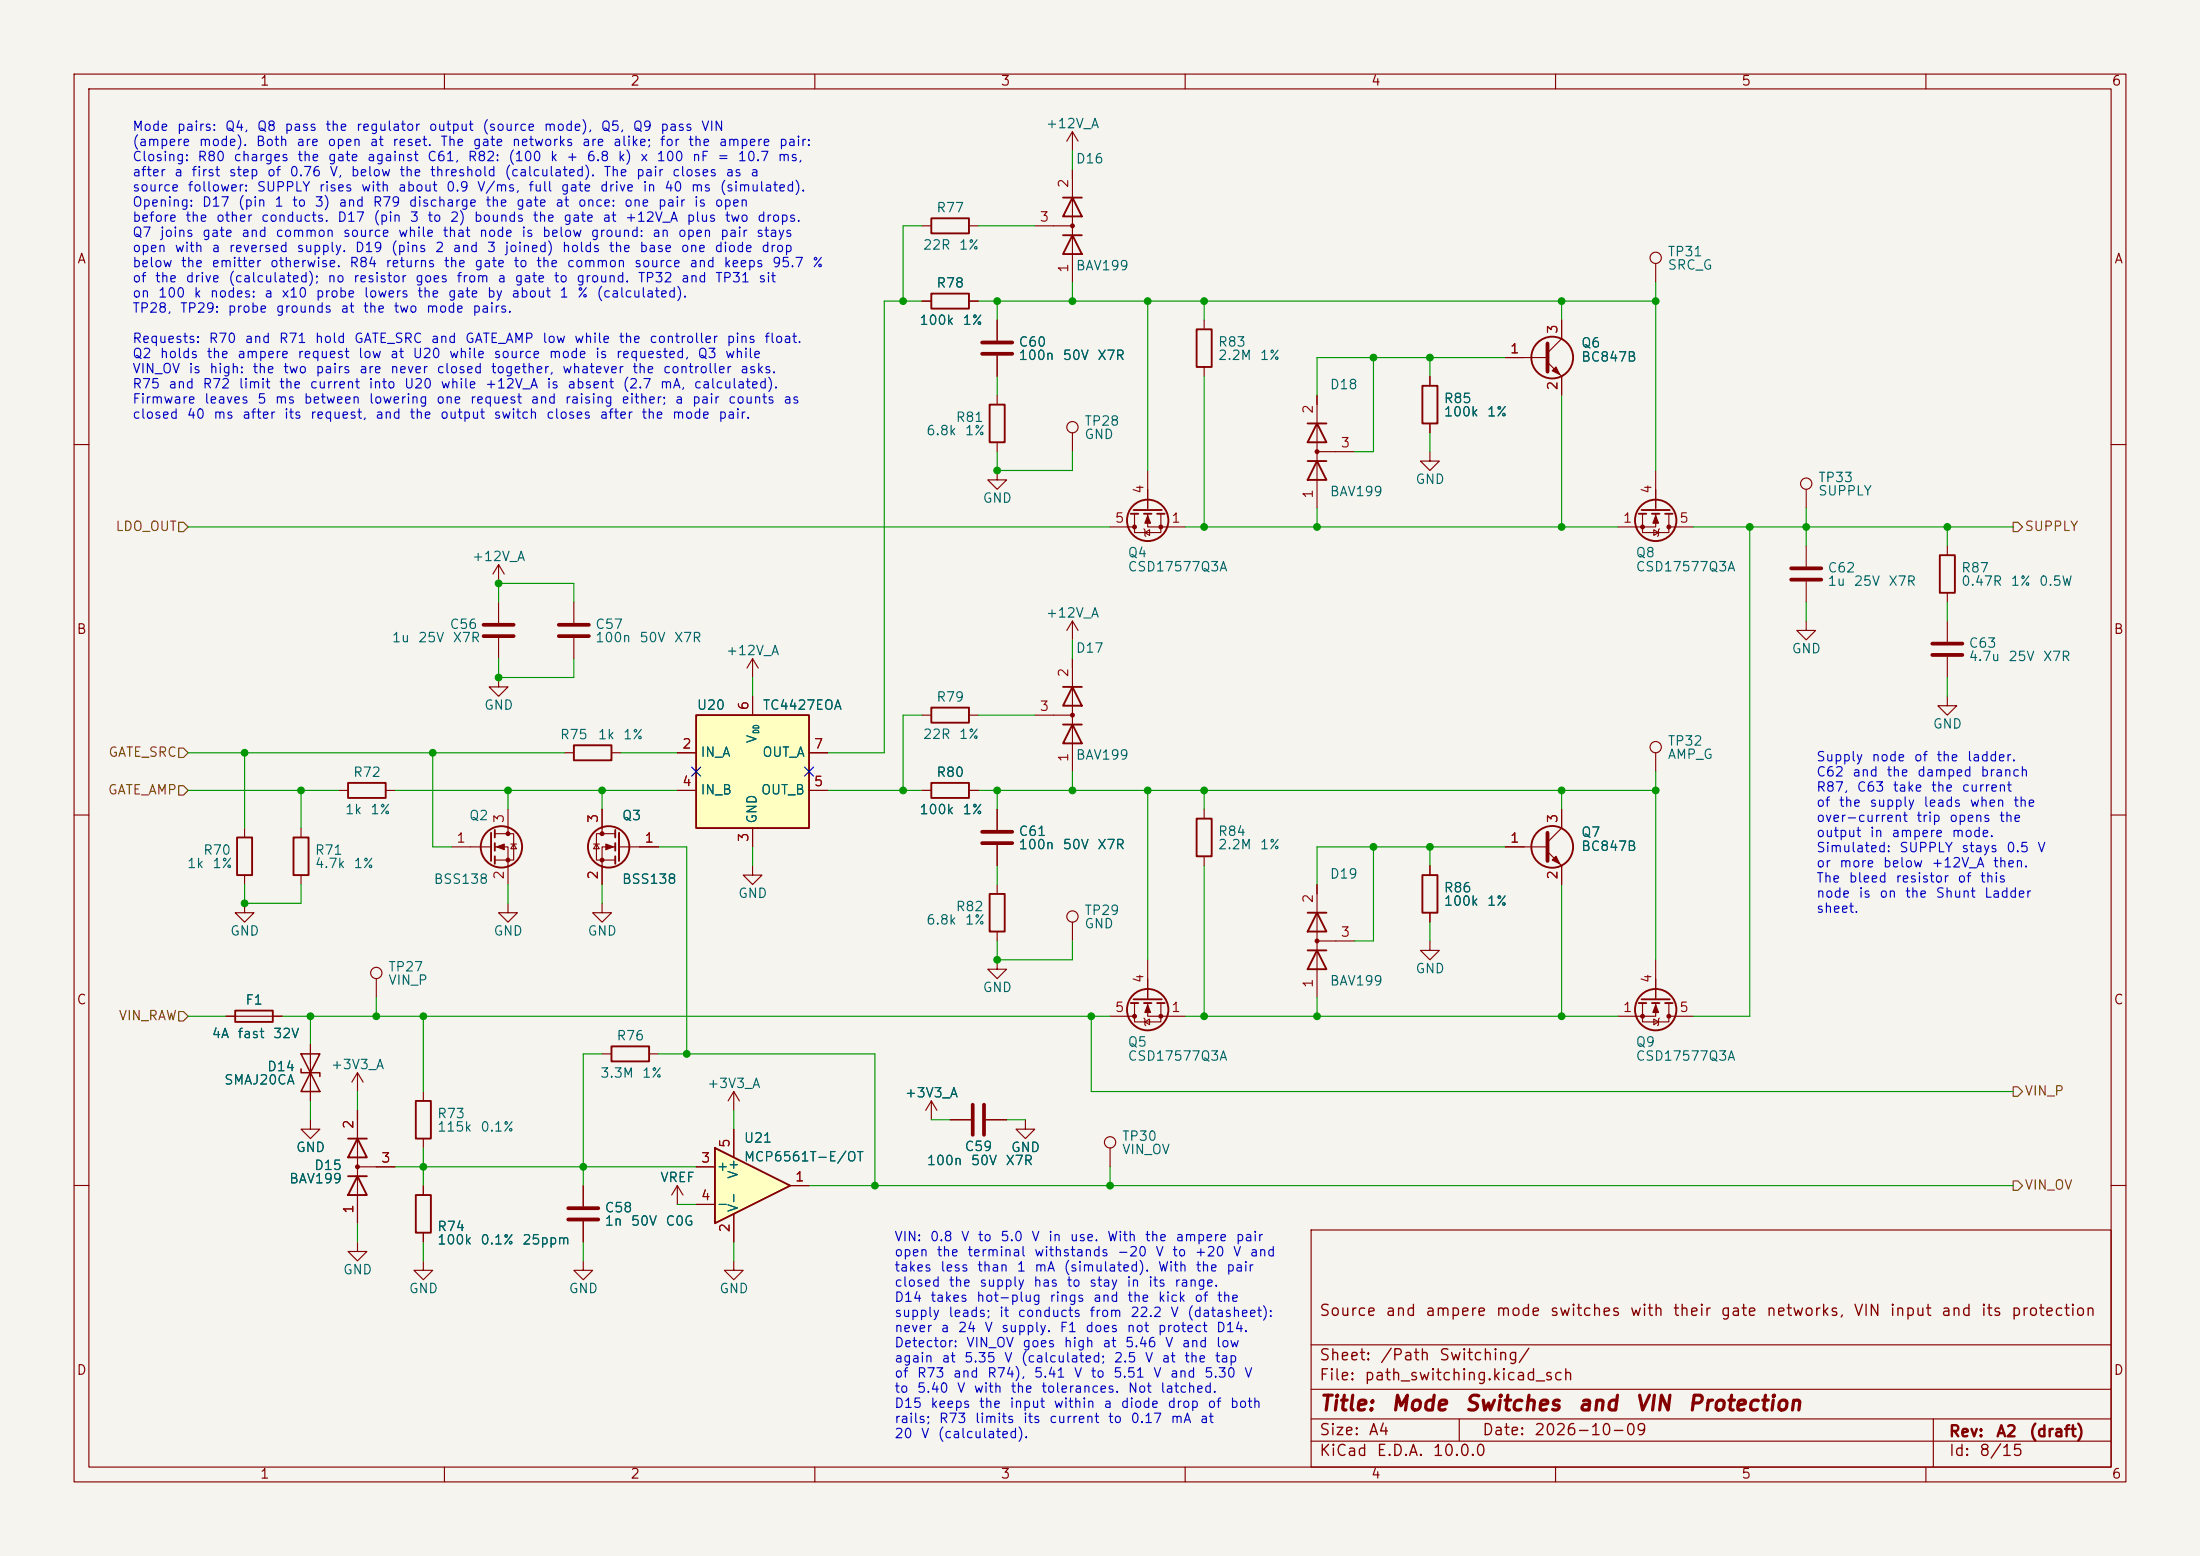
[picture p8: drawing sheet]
<svg xmlns="http://www.w3.org/2000/svg" width="297mm" height="210mm" viewBox="0 0 297 210" stroke-linecap="round" stroke-linejoin="round" font-family="sans-serif">
<path d="M0 0h297v210h-297z" fill="#f5f4ef" stroke="#f5f4ef" stroke-width=".14"/>
<g fill="none" stroke="#840000" stroke-width=".15">
<path d="M10 10h277v190h-277zM12 12h273v186h-273zM60 10v2M110 10v2M144.8 17.8l-.8 1.3M144.8 17.8l.7 1.3M144.8 17.8v2.5M160 10v2M210 10v2M260 10v2M124.5 30.5h1.2M130.8 30.5h1.3"/>
<path d="M139.7 30.5h5.1M144.8 22.9v15.2M124.5 40.6h1.2M130.8 40.6h1.3M134.6 43.2v2.8M134.6 48v2.8M134.6 53.3v1.3M134.6 59.7v1.3M10 60h2M134.6 63.5v1.3h1.3l-1.3 1.2-1.3-1.2h1.3M243.8 66v2.6M243.8 73.7v2.8"/>
<path d="M243.8 78.5v2.8M262.9 73.7v1.2M285 60h2M67.3 81.3v2.8M67.3 86.1v2.8M77.5 81.3v2.8M77.5 86.1v2.8M101.6 88.9l-.8 1.3M101.6 88.9l.8 1.3M101.6 88.9v2.5M124.5 96.5h1.2M130.8 96.5h1.3"/>
<path d="M139.7 96.5h5.1M144.8 83.8v2.6M144.8 88.9v15.2M144.8 83.8l-.8 1.3M144.8 83.8l.7 1.3M243.8 83.8v1.3h1.3l-1.3 1.3-1.2-1.3h1.2M262.9 94v1.3h1.3l-1.3 1.2-1.3-1.2h1.3M262.9 80v1.3M262.9 83.8v2.8M262.9 88.6v2.8M10 110h2M33 111.8v1.2"/>
<path d="M33 118.1v1.3M76.2 101.6h1.3M82.5 101.6h1.3M124.5 106.7h1.2M130.8 106.7h1.3M134.6 109.2v2.8M134.6 114v2.8M162.6 109.2v1.3M162.6 115.6v1.2M177.8 119.4v15.2M193 116.8v1.3M203.2 114.3h5.7"/>
<path d="M208.9 114.9l1.9 1.9v2.6M210.8 109.2v2.6l-1.9 1.9M223.5 101.6v2.5M285 110h2M33 121.9v1.3h1.3l-1.3 1.3-1.3-1.3h1.3M50.8 132.1v2.5M68.6 121.9v1.3h1.2l-1.2 1.3-1.3-1.3h1.3M149.9 137.2h3.3M153.2 135.4v2.5h3.5v-2.5M154.4 137.4l.2 .1v.8l.1 .1M154.6 137.9l.6-.4v.8zM154.9 135.4v1.8h5.1"/>
<path d="M154.9 129.5v5.4M177.8 127h5.1M193 127v1.3h1.3l-1.3 1.2-1.2-1.2h1.2M193 123.2v1.3M41.9 141v7.6M57.1 147.3v1.3M57.1 153.7v1.2M10 160h2M177 166h108v32h-108zM285 160h2M60 198v2M110 198v2"/>
<path d="M160 198v2M177 194.5h108M177 191.5h108M177 187.5h108M177 181.5h108M197 191.5v3M210 198v2M260 198v2M261 191.5v6.5"/>
<circle cx="243.8" cy="65.3" r=".76"/>
<circle cx="223.5" cy="100.8" r=".76"/>
<circle cx="50.8" cy="131.3" r=".76"/>
</g>
<g fill="none" stroke="#840000" stroke-width=".51">
<path d="M132.6 46.2h4.1M132.6 47.8h4.1M241.8 76.7h4.1M241.8 78.2h4.1M65.3 84.3h4M65.3 85.9h4M75.4 84.3h4.1M75.4 85.9h4.1M260.9 86.9h4M260.9 88.4h4M132.6 112.3h4.1M132.6 113.8h4.1"/>
<path d="M208.9 112.4v3.8"/>
</g>
<g fill="none" stroke="#840000" stroke-width=".25">
<path d="M125.7 39.6h5.1v2.1h-5.1zM125.7 29.5h5.1v2h-5.1zM143.5 31.8h2.5M143.5 26.7h2.5M144.8 31.8l1.2 2.5h-2.5zM144.8 26.7l1.2 2.5h-2.5zM133.6 54.6h2v5.1h-2zM261.9 74.9h2v5.1h-2zM125.7 95.5h5.1v2h-5.1zM143.5 97.8h2.5M143.5 92.7h2.5M144.8 97.8l1.2 2.5h-2.5z"/>
<path d="M144.8 92.7l1.2 2.6h-2.5zM32 113h2v5.1h-2zM77.5 100.6h5v2h-5zM125.7 105.7h5.1v2h-5.1zM161.5 110.5h2.1v5.1h-2.1zM192 118.1h2.1v5.1h-2.1zM152.7 135.4h1M153 134.9h3.8M154.4 135.4h1M156.2 135.4h1M176.5 128.3h2.6M176.5 123.2h2.6"/>
<path d="M177.8 128.3l1.3 2.5h-2.6zM177.8 123.2l1.3 2.5h-2.6zM56.1 148.6h2.1v5.1h-2.1z"/>
<circle cx="209.5" cy="114.3" r="2.82"/>
<circle cx="154.9" cy="136.3" r="2.79"/>
</g>
<g fill="#840000" stroke="#840000" stroke-width=".15">
<path d="M154.9 135.6l.4 1.1h-.7z"/>
<path d="M209.5 116.1l.6-.5 .5 1z"/>
<circle cx="153.2" cy="137.2" r=".25"/>
<circle cx="156.7" cy="137.2" r=".25"/>
<circle cx="144.8" cy="96.5" r=".25"/>
<circle cx="177.8" cy="127" r=".25"/>
<circle cx="144.8" cy="30.5" r=".25"/>
</g>
<path d="M40.6 142.2h2.6l-1.3 2.6zM40.6 144.3v.5h2.6v.5M41.9 144.8l1.3 2.5h-2.6z" fill="none" stroke="#840000" stroke-width=".2"/>
<path d="M94 96.5h15.2v15.3h-15.2z" fill="#ffffc2"/>
<g fill="none" stroke="#840000" stroke-width=".25">
<path d="M161.5 44.5h2.1v5h-2.1zM176.5 57.2h2.6M177.8 57.2l1.3 2.5h-2.6zM192 52.1h2.1v5.1h-2.1zM152.7 69.3h1M153 68.8h3.8M154.4 69.3h1M156.2 69.3h1M176.5 62.2h2.6M177.8 62.2l1.3 2.6h-2.6zM221.2 69.3h1M221.6 68.8h3.8"/>
<path d="M223 69.3h1M224.8 69.3h1M94 96.5h15.2v15.3h-15.2zM39.6 113h2.1v5.1h-2.1zM47 105.7h5.1v2h-5.1zM66.3 112.4v3.8M66.8 112v1M66.8 113.8v1M66.8 115.6v1M83.1 112v1M83.1 113.8v1M83.1 115.6v1"/>
<path d="M83.6 112.4v3.8M31.7 136.4h5.1v1.5h-5.1zM133.6 120.7h2v5h-2zM221.2 135.4h1M221.6 134.9h3.8M223 135.4h1M224.8 135.4h1M47 158.8h2.5M47 153.7h2.5M48.3 158.8l1.2 2.5h-2.5zM48.3 153.7l1.2 2.5h-2.5zM82.5 141.2h5.1v2.1h-5.1z"/>
<path d="M56.1 161.3h2.1v5.1h-2.1z"/>
<circle cx="209.5" cy="48.3" r="2.82"/>
<circle cx="154.9" cy="70.2" r="2.79"/>
<circle cx="223.5" cy="70.2" r="2.79"/>
<circle cx="67.7" cy="114.3" r="2.79"/>
<circle cx="82.2" cy="114.3" r="2.79"/>
<circle cx="223.5" cy="136.3" r="2.79"/>
</g>
<g fill="none" stroke="#840000" stroke-width=".15">
<path d="M223.5 35.6v2.5M144.8 58.4v2.6M162.6 43.2v1.3M162.6 49.5v1.3M177.8 53.3v15.3M193 50.8v1.3M193 57.2v1.2M203.2 48.3h5.7M208.9 48.9l1.9 1.9v2.5M210.8 43.2v2.5l-1.9 1.9M67.3 76.2l-.8 1.3M67.3 76.2l.8 1.3"/>
<path d="M67.3 76.2v2.5M149.9 71.1h3.3M153.2 69.3v2.6h3.5v-2.6M154.4 71.4l.2 .1v.8l.1 .1M154.6 71.9l.6-.4v.8zM154.9 69.3v1.8h5.1M154.9 63.5v5.3M177.8 61h5.1M193 61v1.2h1.3l-1.3 1.3-1.2-1.3h1.2M221.7 69.3v2.6h3.6v-2.6M223.3 71.5l.6 .4-.6 .4zM223.5 69.3v1.8h-5.1"/>
<path d="M223.5 63.5v5.3M224 71.4l-.1 .1v.8l-.1 .1M225.3 71.1h3.3M101.6 94v2.5M40.6 111.8v1.2M40.6 118.1v1.3M45.7 106.7h1.3M52.1 106.7h1.2M61 114.3h5.3M66.8 112.5h2.5v3.6h-2.5M66.8 114.3h1.8v5.1M68.6 109.2v3.3"/>
<path d="M69 113.9h.7M69.3 113.9l.4 .7h-.7zM80.1 113.9h.8M80.5 113.9l.4 .7h-.8zM81.3 109.2v3.3M83.1 112.5h-2.6v3.6h2.6M83.1 114.3h-1.8v5.1M83.6 114.3h5.3M91.4 101.6h2.6M91.4 106.7h2.6M101.6 116.8v1.3h1.3l-1.3 1.3-1.3-1.3h1.3M101.6 111.8v2.5"/>
<path d="M109.2 101.6h2.6M109.2 106.7h2.6M134.6 119.4v1.3M30.5 137.2h7.6M81.3 121.9v1.3h1.2l-1.2 1.3-1.3-1.3h1.3M134.6 129.5v1.3h1.3l-1.3 1.3-1.3-1.3h1.3M134.6 125.7v1.3M144.8 124.5v2.5M221.7 135.4v2.5h3.6v-2.5M223.3 137.5l.6 .4-.6 .4zM223.5 135.4v1.8h-5.1M223.5 129.5v5.4"/>
<path d="M224 137.4l-.1 .1v.8l-.1 .1M225.3 137.2h3.3M41.9 151.1v1.3h1.3l-1.3 1.3-1.3-1.3h1.3M48.3 144.8v2.5M48.3 149.9v15.2M48.3 157.5h5M48.3 144.8l-.8 1.3M48.3 144.8l.7 1.3M81.3 142.2h1.2M87.6 142.2h1.3M99.1 147.3l-.8 1.3M99.1 147.3l.7 1.3"/>
<path d="M99.1 147.3v2.6M125.7 148.6l-.7 1.3M125.7 148.6l.8 1.3M125.7 148.6v2.5M128.3 151.1h2.8M133.1 151.1h2.8M138.4 151.1v1.3h1.3l-1.3 1.3-1.2-1.3h1.2M149.9 154.9v2.6M48.3 167.6v1.3h1.2l-1.2 1.3-1.3-1.3h1.3M57.1 170.2v1.3h1.3l-1.3 1.2-1.2-1.2h1.2M57.1 160v1.3M57.1 166.4v1.2"/>
<path d="M78.7 170.2v1.3h1.3l-1.3 1.2-1.2-1.2h1.2M78.7 160v2.8M78.7 164.8v2.8M91.4 160l-.7 1.3M91.4 160l.8 1.3M91.4 160v2.6"/>
<circle cx="223.5" cy="34.8" r=".76"/>
<circle cx="144.8" cy="57.7" r=".76"/>
<circle cx="144.8" cy="123.7" r=".76"/>
<circle cx="149.9" cy="154.2" r=".76"/>
</g>
<g fill="#840000" stroke="#840000" stroke-width=".15">
<path d="M154.9 69.6l.4 1h-.7z"/>
<path d="M223.5 69.6l.4 1h-.8z"/>
<path d="M67.1 114.3l1-.4v.8z"/>
<path d="M223.5 135.6l.4 1.1h-.8z"/>
<path d="M209.5 50l.6-.5 .5 1z"/>
<path d="M81.8 113.9l1 .4-1 .4z"/>
<circle cx="153.2" cy="71.1" r=".25"/>
<circle cx="156.7" cy="71.1" r=".25"/>
<circle cx="225.3" cy="71.1" r=".25"/>
<circle cx="221.7" cy="71.1" r=".25"/>
<circle cx="48.3" cy="157.5" r=".25"/>
<circle cx="68.6" cy="112.5" r=".25"/>
<circle cx="68.6" cy="116.1" r=".25"/>
<circle cx="225.3" cy="137.2" r=".25"/>
<circle cx="221.7" cy="137.2" r=".25"/>
<circle cx="177.8" cy="61" r=".25"/>
<circle cx="81.3" cy="112.5" r=".25"/>
<circle cx="81.3" cy="116.1" r=".25"/>
</g>
<path d="M208.9 46.4v3.8M131.3 149.1v4.1M132.8 149.1v4.1M76.7 163.1h4.1M76.7 164.6h4.1" fill="none" stroke="#840000" stroke-width=".51"/>
<path d="M96.5 154.9l10.2 5.1-10.2 5.1z" fill="#ffffc2"/>
<path d="M96.5 154.9l10.2 5.1-10.2 5.1z" fill="none" stroke="#840000" stroke-width=".25"/>
<g fill="none" stroke="#840000" stroke-width=".15">
<path d="M124.5 40.6h1.2M130.8 40.6h1.3M134.6 43.2v2.8M134.6 48v2.8M193 50.8v1.3M193 57.2v1.2M203.2 48.3h2.5M210.8 43.2v2.5M210.8 50.8v2.5M67.3 91.4v1.3h1.3l-1.3 1.3-1.3-1.3h1.3M101.6 94v2.5M81.3 109.2v2.6"/>
<path d="M81.3 116.8v2.6M86.4 114.3h2.5M91.4 101.6h2.6M91.4 106.7h2.6M101.6 111.8v2.5M109.2 101.6h2.6M109.2 106.7h2.6M124.5 106.7h1.2M130.8 106.7h1.3M134.6 109.2v2.8M134.6 114v2.8M193 116.8v1.3"/>
<path d="M203.2 114.3h2.5M210.8 109.2v2.6M210.8 116.8v2.6M30.5 137.2h1.2M36.8 137.2h1.3M193 123.2v1.3M41.9 141v2.5M41.9 146.1v2.5M48.3 149.9v3.8M50.8 157.5h2.5M94 157.5h2.5M99.1 152.4v3.8"/>
<path d="M128.3 151.1h2.8M133.1 151.1h2.8M48.3 161.3v3.8M57.1 160v1.3M57.1 166.4v1.2M78.7 160v2.8M78.7 164.8v2.8M94 162.6h2.5M99.1 170.2v1.3h1.2l-1.2 1.2-1.3-1.2h1.3M99.1 163.8v3.8M106.7 160h2.5"/>
</g>
<path d="M24.1 70.5h.7l.6 .6-.6 .7h-.7zM271.8 70.5h.6l.6 .6-.6 .7h-.6zM24.1 101h.7l.6 .6-.6 .6h-.7zM24.1 106h.7l.6 .7-.6 .6h-.7zM24.1 136.5h.7l.6 .7-.6 .6h-.7zM271.8 159.4h.6l.6 .6-.6 .7h-.6zM271.8 146.7h.6l.6 .6-.6 .7h-.6z" fill="none" stroke="#725600" stroke-width=".15"/>
<g fill="none" stroke="#009600" stroke-width=".15">
<path d="M124.5 30.5h-2.6v10.1M132.1 30.5h7.6M144.8 20.3v2.6M144.8 38.1v2.5M223.5 38.1v25.4M124.5 40.6h-5.1v61h-7.6M132.1 40.6h91.4M134.6 40.6v2.6M134.6 50.8v2.5M154.9 40.6v22.9M162.6 40.6v2.6M162.6 50.8v20.3"/>
<path d="M185.4 48.3v12.7h-2.5M193 48.3v2.5M193 58.4v2.6M203.2 48.3h-25.4v5M210.8 40.6v2.6M210.8 53.3v17.8M25.4 71.1h124.5M134.6 61v2.5h10.2v-2.5M160 71.1h58.4M177.8 68.6v2.5M228.6 71.1h43.2M236.2 71.1v66.1h-7.6"/>
<path d="M243.8 68.6v5.1M262.9 71.1v2.6M67.3 81.3v-2.6h10.2v2.6M67.3 88.9v2.5h10.2v-2.5M101.6 91.4v2.6M124.5 96.5h-2.6v10.2M132.1 96.5h7.6M144.8 86.4v2.5M243.8 81.3v2.5M262.9 81.3v2.5M262.9 91.4v2.6M25.4 106.7h20.3"/>
<path d="M25.4 101.6h50.8M33 119.4v2.5h7.6v-2.5M33 101.6v10.2M40.6 106.7v5.1M53.3 106.7h38.1M58.4 101.6v12.7h2.6M68.6 106.7v2.5M68.6 119.4v2.5M81.3 106.7v2.5M81.3 119.4v2.5M83.8 101.6h7.6M88.9 114.3h3.8v27.9"/>
<path d="M101.6 114.3v2.5M111.8 106.7h12.7M132.1 106.7h91.4M134.6 106.7v2.5M134.6 116.8v2.6M144.8 104.1v2.6M154.9 106.7v22.8M162.6 106.7v2.5M162.6 116.8v20.4M185.4 114.3v12.7h-2.5M193 114.3v2.5M203.2 114.3h-25.4v5.1"/>
<path d="M210.8 106.7v2.5M210.8 119.4v17.8M223.5 104.1v25.4M25.4 137.2h5.1M38.1 137.2h111.8M41.9 137.2v3.8M50.8 134.6v2.6M57.1 137.2v10.1M134.6 127v2.5h10.2v-2.5M147.3 137.2v10.1h124.5M160 137.2h58.4M177.8 134.6v2.6"/>
<path d="M193 124.5v2.5M41.9 148.6v2.5M48.3 147.3v2.6M53.3 157.5h40.7M57.1 154.9v5.1M81.3 142.2h-2.6v17.8M88.9 142.2h29.2v17.8M99.1 149.9v2.5M125.7 151.1h2.6M135.9 151.1h2.5M149.9 157.5v2.5M48.3 165.1v2.5"/>
<path d="M57.1 167.6v2.6M78.7 167.6v2.6M91.4 162.6h2.6M99.1 167.6v2.6M109.2 160h162.6"/>
</g>
<path d="M93.4 103.5l1.2 1.2M94.6 103.5l-1.2 1.2M108.6 103.5l1.2 1.2M109.8 103.5l-1.2 1.2" fill="none" stroke="#000084" stroke-width=".15"/>
<g fill="#009600" stroke="#009600" stroke-width=".14">
<circle cx="134.6" cy="63.5" r=".46"/>
<circle cx="121.9" cy="40.6" r=".46"/>
<circle cx="134.6" cy="40.6" r=".46"/>
<circle cx="134.6" cy="129.5" r=".46"/>
<circle cx="177.8" cy="137.2" r=".46"/>
<circle cx="147.3" cy="137.2" r=".46"/>
<circle cx="162.6" cy="137.2" r=".46"/>
<circle cx="134.6" cy="106.7" r=".46"/>
<circle cx="121.9" cy="106.7" r=".46"/>
<circle cx="149.9" cy="160" r=".46"/>
<circle cx="162.6" cy="106.7" r=".46"/>
<circle cx="144.8" cy="106.7" r=".46"/>
<circle cx="154.9" cy="106.7" r=".46"/>
<circle cx="236.2" cy="71.1" r=".46"/>
<circle cx="210.8" cy="71.1" r=".46"/>
<circle cx="210.8" cy="137.2" r=".46"/>
<circle cx="243.8" cy="71.1" r=".46"/>
<circle cx="262.9" cy="71.1" r=".46"/>
<circle cx="33" cy="121.9" r=".46"/>
<circle cx="50.8" cy="137.2" r=".46"/>
<circle cx="41.9" cy="137.2" r=".46"/>
<circle cx="58.4" cy="101.6" r=".46"/>
<circle cx="223.5" cy="106.7" r=".46"/>
<circle cx="210.8" cy="106.7" r=".46"/>
<circle cx="193" cy="114.3" r=".46"/>
<circle cx="185.4" cy="114.3" r=".46"/>
<circle cx="162.6" cy="71.1" r=".46"/>
<circle cx="177.8" cy="71.1" r=".46"/>
<circle cx="154.9" cy="40.6" r=".46"/>
<circle cx="162.6" cy="40.6" r=".46"/>
<circle cx="185.4" cy="48.3" r=".46"/>
<circle cx="193" cy="48.3" r=".46"/>
<circle cx="144.8" cy="40.6" r=".46"/>
<circle cx="223.5" cy="40.6" r=".46"/>
<circle cx="210.8" cy="40.6" r=".46"/>
<circle cx="92.7" cy="142.2" r=".46"/>
<circle cx="57.1" cy="137.2" r=".46"/>
<circle cx="78.7" cy="157.5" r=".46"/>
<circle cx="57.1" cy="157.5" r=".46"/>
<circle cx="118.1" cy="160" r=".46"/>
<circle cx="68.6" cy="106.7" r=".46"/>
<circle cx="81.3" cy="106.7" r=".46"/>
<circle cx="33" cy="101.6" r=".46"/>
<circle cx="40.6" cy="106.7" r=".46"/>
<circle cx="67.3" cy="78.7" r=".46"/>
<circle cx="67.3" cy="91.4" r=".46"/>
</g>
<g font-size="2" fill="#840000">
<text x="178" y="190.9">Title:</text>
<text x="187.7" y="190.9">Mode</text>
<text x="197.6" y="190.9">Switches</text>
<text x="212.9" y="190.9">and</text>
<text x="220.6" y="190.9">VIN</text>
<text x="227.7" y="190.9">Protection</text>
</g>
<g font-size="1.5" fill="#840000">
<text x="178" y="178">Source</text>
<text x="186.9" y="178">and</text>
<text x="192.3" y="178">ampere</text>
<text x="201.8" y="178">mode</text>
<text x="209.1" y="178">switches</text>
<text x="219.9" y="178">with</text>
<text x="225.7" y="178">their</text>
<text x="232.2" y="178">gate</text>
<text x="238.3" y="178">networks,</text>
<text x="250.1" y="178">VIN</text>
<text x="255" y="178">input</text>
<text x="261.9" y="178">and</text>
<text x="267.3" y="178">its</text>
<text x="271.4" y="178">protection</text>
<text x="178" y="184">Sheet:</text>
<text x="186.2" y="184">/Path</text>
<text x="194.2" y="184">Switching/</text>
<text x="178" y="186.7">File:</text>
<text x="184.1" y="186.7">path_switching.kicad_sch</text>
<text x="178" y="196.9">KiCad</text>
<text x="178" y="194.1">Size:</text>
<text x="184.7" y="194.1">A4</text>
<text x="185.7" y="196.9">E.D.A.</text>
<text x="193.3" y="196.9">10.0.0</text>
<text x="200" y="194.1">Date:</text>
<text x="207" y="194.1">2026-10-09</text>
<text x="263" y="194.3">Rev:</text>
<text x="263" y="196.9">Id:</text>
<text x="267.1" y="196.9">8/15</text>
<text x="269.4" y="194.3">A2</text>
<text x="273.8" y="194.3">(draft)</text>
</g>
<g font-size="1.3" fill="#840000">
<text x="35" y="11.9">1</text>
<text x="85" y="11.9">2</text>
<text x="135" y="11.9">3</text>
<text x="185" y="11.9">4</text>
<text x="235" y="11.9">5</text>
<text x="285" y="11.9">6</text>
<text x="10.3" y="35.9">A</text>
<text x="285.3" y="35.9">A</text>
<text x="10.3" y="85.9">B</text>
<text x="285.3" y="85.9">B</text>
<text x="10.3" y="135.9">C</text>
<text x="285.3" y="135.9">C</text>
<text x="10.3" y="185.9">D</text>
<text x="285.3" y="185.9">D</text>
<text x="35" y="199.9">1</text>
<text x="85" y="199.9">2</text>
<text x="135" y="199.9">3</text>
<text x="185" y="199.9">4</text>
<text x="235" y="199.9">5</text>
<text x="285" y="199.9">6</text>
</g>
<g font-size="1.3" fill="#0000c2">
<text x="17.8" y="18">Mode</text>
<text x="23.8" y="18">pairs:</text>
<text x="30.3" y="18">Q4,</text>
<text x="34.6" y="18">Q8</text>
<text x="38.3" y="18">pass</text>
<text x="43.8" y="18">the</text>
<text x="48" y="18">regulator</text>
<text x="57.8" y="18">output</text>
<text x="65" y="18">(source</text>
<text x="73.3" y="18">mode),</text>
<text x="81" y="18">Q5,</text>
<text x="85.3" y="18">Q9</text>
<text x="89" y="18">pass</text>
<text x="94.6" y="18">VIN</text>
<text x="17.8" y="20">(ampere</text>
<text x="17.8" y="22.1">Closing:</text>
<text x="26.6" y="22.1">R80</text>
<text x="26.8" y="20">mode).</text>
<text x="31.4" y="22.1">charges</text>
<text x="34.5" y="20">Both</text>
<text x="39.9" y="20">are</text>
<text x="40" y="22.1">the</text>
<text x="44.1" y="20">open</text>
<text x="44.2" y="22.1">gate</text>
<text x="49.5" y="22.1">against</text>
<text x="49.8" y="20">at</text>
<text x="52.9" y="20">reset.</text>
<text x="57.6" y="22.1">C61,</text>
<text x="59.4" y="20">The</text>
<text x="63" y="22.1">R82:</text>
<text x="63.7" y="20">gate</text>
<text x="68.5" y="22.1">(100</text>
<text x="69" y="20">networks</text>
<text x="74.2" y="22.1">k</text>
<text x="76.4" y="22.1">+</text>
<text x="78.5" y="20">are</text>
<text x="79.1" y="22.1">6.8</text>
<text x="82.7" y="20">alike;</text>
<text x="83.3" y="22.1">k)</text>
<text x="86.3" y="22.1">x</text>
<text x="88.5" y="22.1">100</text>
<text x="89" y="20">for</text>
<text x="92.8" y="20">the</text>
<text x="93.3" y="22.1">nF</text>
<text x="96.7" y="22.1">=</text>
<text x="96.9" y="20">ampere</text>
<text x="99.5" y="22.1">10.7</text>
<text x="104.9" y="22.1">ms,</text>
<text x="105.1" y="20">pair:</text>
<text x="17.8" y="24.1">after</text>
<text x="17.8" y="26.2">source</text>
<text x="17.8" y="28.2">Opening:</text>
<text x="23.4" y="24.1">a</text>
<text x="25.2" y="26.2">follower:</text>
<text x="25.7" y="24.1">first</text>
<text x="27.2" y="28.2">D17</text>
<text x="30.8" y="24.1">step</text>
<text x="32" y="28.2">(pin</text>
<text x="34.6" y="26.2">SUPPLY</text>
<text x="35.9" y="24.1">of</text>
<text x="37" y="28.2">1</text>
<text x="39" y="24.1">0.76</text>
<text x="39.3" y="28.2">to</text>
<text x="42.4" y="28.2">3)</text>
<text x="42.9" y="26.2">rises</text>
<text x="44.4" y="24.1">V,</text>
<text x="45.6" y="28.2">and</text>
<text x="47.3" y="24.1">below</text>
<text x="48.6" y="26.2">with</text>
<text x="50.2" y="28.2">R79</text>
<text x="53.6" y="26.2">about</text>
<text x="53.8" y="24.1">the</text>
<text x="55.1" y="28.2">discharge</text>
<text x="58" y="24.1">threshold</text>
<text x="60.1" y="26.2">0.9</text>
<text x="64.3" y="26.2">V/ms,</text>
<text x="65.4" y="28.2">the</text>
<text x="68" y="24.1">(calculated).</text>
<text x="69.6" y="28.2">gate</text>
<text x="71.2" y="26.2">full</text>
<text x="74.9" y="28.2">at</text>
<text x="75.6" y="26.2">gate</text>
<text x="77.9" y="28.2">once:</text>
<text x="80.9" y="26.2">drive</text>
<text x="81.4" y="24.1">The</text>
<text x="84.2" y="28.2">one</text>
<text x="85.8" y="24.1">pair</text>
<text x="86.7" y="26.2">in</text>
<text x="88.7" y="28.2">pair</text>
<text x="89.6" y="26.2">40</text>
<text x="90.6" y="24.1">closes</text>
<text x="93.2" y="26.2">ms</text>
<text x="93.6" y="28.2">is</text>
<text x="96.4" y="28.2">open</text>
<text x="97.1" y="26.2">(simulated).</text>
<text x="97.9" y="24.1">as</text>
<text x="101.2" y="24.1">a</text>
<text x="17.8" y="30.3">before</text>
<text x="17.8" y="32.3">Q7</text>
<text x="17.8" y="34.3">open</text>
<text x="21.5" y="32.3">joins</text>
<text x="23.5" y="34.3">with</text>
<text x="24.9" y="30.3">the</text>
<text x="27.2" y="32.3">gate</text>
<text x="28.5" y="34.3">a</text>
<text x="29.1" y="30.3">other</text>
<text x="30.8" y="34.3">reversed</text>
<text x="32.5" y="32.3">and</text>
<text x="35.1" y="30.3">conducts.</text>
<text x="37.1" y="32.3">common</text>
<text x="39.9" y="34.3">supply.</text>
<text x="45.4" y="30.3">D17</text>
<text x="46.2" y="32.3">source</text>
<text x="47.8" y="34.3">D19</text>
<text x="50.3" y="30.3">(pin</text>
<text x="52.7" y="34.3">(pins</text>
<text x="53.7" y="32.3">while</text>
<text x="55.2" y="30.3">3</text>
<text x="57.6" y="30.3">to</text>
<text x="58.6" y="34.3">2</text>
<text x="59.7" y="32.3">that</text>
<text x="60.6" y="30.3">2)</text>
<text x="61" y="34.3">and</text>
<text x="63.9" y="30.3">bounds</text>
<text x="64.6" y="32.3">node</text>
<text x="65.6" y="34.3">3</text>
<text x="68" y="34.3">joined)</text>
<text x="70.3" y="32.3">is</text>
<text x="71.8" y="30.3">the</text>
<text x="73.1" y="32.3">below</text>
<text x="75.8" y="34.3">holds</text>
<text x="76" y="30.3">gate</text>
<text x="79.6" y="32.3">ground:</text>
<text x="81.2" y="30.3">at</text>
<text x="82.1" y="34.3">the</text>
<text x="84.3" y="30.3">+12V_A</text>
<text x="86.2" y="34.3">base</text>
<text x="88" y="32.3">an</text>
<text x="91.4" y="32.3">open</text>
<text x="91.8" y="34.3">one</text>
<text x="92.6" y="30.3">plus</text>
<text x="96.4" y="34.3">diode</text>
<text x="97.1" y="32.3">pair</text>
<text x="97.8" y="30.3">two</text>
<text x="102" y="32.3">stays</text>
<text x="102.1" y="30.3">drops.</text>
<text x="102.7" y="34.3">drop</text>
<text x="17.8" y="36.4">below</text>
<text x="17.8" y="38.4">of</text>
<text x="17.8" y="40.5">on</text>
<text x="20.8" y="38.4">the</text>
<text x="21.2" y="40.5">100</text>
<text x="24.3" y="36.4">the</text>
<text x="25" y="38.4">drive</text>
<text x="26" y="40.5">k</text>
<text x="28.2" y="40.5">nodes:</text>
<text x="28.5" y="36.4">emitter</text>
<text x="30.7" y="38.4">(calculated);</text>
<text x="35.6" y="40.5">a</text>
<text x="36.4" y="36.4">otherwise.</text>
<text x="37.9" y="40.5">x10</text>
<text x="42.5" y="40.5">probe</text>
<text x="44.1" y="38.4">no</text>
<text x="47.1" y="36.4">R84</text>
<text x="47.6" y="38.4">resistor</text>
<text x="49" y="40.5">lowers</text>
<text x="51.9" y="36.4">returns</text>
<text x="55.9" y="38.4">goes</text>
<text x="56.2" y="40.5">the</text>
<text x="59.8" y="36.4">the</text>
<text x="60.4" y="40.5">gate</text>
<text x="61.5" y="38.4">from</text>
<text x="64" y="36.4">gate</text>
<text x="65.7" y="40.5">by</text>
<text x="67.1" y="38.4">a</text>
<text x="68.9" y="40.5">about</text>
<text x="69.2" y="36.4">to</text>
<text x="69.4" y="38.4">gate</text>
<text x="72.3" y="36.4">the</text>
<text x="74.7" y="38.4">to</text>
<text x="75.4" y="40.5">1</text>
<text x="76.4" y="36.4">common</text>
<text x="77.7" y="38.4">ground.</text>
<text x="77.8" y="40.5">%</text>
<text x="80.4" y="40.5">(calculated).</text>
<text x="85.5" y="36.4">source</text>
<text x="86" y="38.4">TP32</text>
<text x="91.8" y="38.4">and</text>
<text x="93" y="36.4">and</text>
<text x="96.5" y="38.4">TP31</text>
<text x="97.6" y="36.4">keeps</text>
<text x="102.3" y="38.4">sit</text>
<text x="104.1" y="36.4">95.7</text>
<text x="109.5" y="36.4">%</text>
<text x="17.8" y="42.5">TP28,</text>
<text x="17.8" y="46.6">Requests:</text>
<text x="24.2" y="42.5">TP29:</text>
<text x="28.1" y="46.6">R70</text>
<text x="30.6" y="42.5">probe</text>
<text x="32.9" y="46.6">and</text>
<text x="37.1" y="42.5">grounds</text>
<text x="37.6" y="46.6">R71</text>
<text x="42.4" y="46.6">hold</text>
<text x="45.9" y="42.5">at</text>
<text x="47.7" y="46.6">GATE_SRC</text>
<text x="48.9" y="42.5">the</text>
<text x="53" y="42.5">two</text>
<text x="57.4" y="42.5">mode</text>
<text x="58.1" y="46.6">and</text>
<text x="62.7" y="46.6">GATE_AMP</text>
<text x="63.7" y="42.5">pairs.</text>
<text x="73.1" y="46.6">low</text>
<text x="77.4" y="46.6">while</text>
<text x="83.4" y="46.6">the</text>
<text x="87.6" y="46.6">controller</text>
<text x="98" y="46.6">pins</text>
<text x="103.1" y="46.6">float.</text>
<text x="17.8" y="48.7">Q2</text>
<text x="17.8" y="50.7">VIN_OV</text>
<text x="17.8" y="52.7">R75</text>
<text x="21.5" y="48.7">holds</text>
<text x="22.6" y="52.7">and</text>
<text x="25.4" y="50.7">is</text>
<text x="27.3" y="52.7">R72</text>
<text x="27.8" y="48.7">the</text>
<text x="28.2" y="50.7">high:</text>
<text x="31.9" y="48.7">ampere</text>
<text x="32.1" y="52.7">limit</text>
<text x="34" y="50.7">the</text>
<text x="37.6" y="52.7">the</text>
<text x="38.1" y="50.7">two</text>
<text x="40.1" y="48.7">request</text>
<text x="41.7" y="52.7">current</text>
<text x="42.5" y="50.7">pairs</text>
<text x="48.2" y="48.7">low</text>
<text x="48.4" y="50.7">are</text>
<text x="49.7" y="52.7">into</text>
<text x="52.6" y="48.7">at</text>
<text x="52.6" y="50.7">never</text>
<text x="54.5" y="52.7">U20</text>
<text x="55.6" y="48.7">U20</text>
<text x="58.8" y="50.7">closed</text>
<text x="59.4" y="52.7">while</text>
<text x="60.5" y="48.7">while</text>
<text x="65.4" y="52.7">+12V_A</text>
<text x="66.2" y="50.7">together,</text>
<text x="66.5" y="48.7">source</text>
<text x="73.7" y="52.7">is</text>
<text x="74" y="48.7">mode</text>
<text x="75.8" y="50.7">whatever</text>
<text x="76.5" y="52.7">absent</text>
<text x="80.2" y="48.7">is</text>
<text x="83.1" y="48.7">requested,</text>
<text x="84" y="52.7">(2.7</text>
<text x="85.3" y="50.7">the</text>
<text x="89" y="52.7">mA,</text>
<text x="89.4" y="50.7">controller</text>
<text x="93.6" y="52.7">calculated).</text>
<text x="94.1" y="48.7">Q3</text>
<text x="97.8" y="48.7">while</text>
<text x="99.8" y="50.7">asks.</text>
<text x="17.8" y="54.8">Firmware</text>
<text x="17.8" y="56.8">closed</text>
<text x="25.1" y="56.8">40</text>
<text x="27.5" y="54.8">leaves</text>
<text x="28.7" y="56.8">ms</text>
<text x="32.6" y="56.8">after</text>
<text x="34.6" y="54.8">5</text>
<text x="37" y="54.8">ms</text>
<text x="38.2" y="56.8">its</text>
<text x="40.9" y="54.8">between</text>
<text x="41.8" y="56.8">request,</text>
<text x="49.7" y="54.8">lowering</text>
<text x="50.6" y="56.8">and</text>
<text x="55.2" y="56.8">the</text>
<text x="58.8" y="54.8">one</text>
<text x="59.3" y="56.8">output</text>
<text x="63.3" y="54.8">request</text>
<text x="66.5" y="56.8">switch</text>
<text x="71.5" y="54.8">and</text>
<text x="73.6" y="56.8">closes</text>
<text x="76.2" y="54.8">raising</text>
<text x="80.9" y="56.8">after</text>
<text x="83.8" y="54.8">either;</text>
<text x="86.5" y="56.8">the</text>
<text x="90.6" y="56.8">mode</text>
<text x="91" y="54.8">a</text>
<text x="93.3" y="54.8">pair</text>
<text x="96.9" y="56.8">pair.</text>
<text x="98.2" y="54.8">counts</text>
<text x="105.7" y="54.8">as</text>
<text x="245.1" y="103.1">Supply</text>
<text x="245.1" y="105.1">C62</text>
<text x="245.1" y="107.2">R87,</text>
<text x="250" y="105.1">and</text>
<text x="250.6" y="107.2">C63</text>
<text x="252.6" y="103.1">node</text>
<text x="254.6" y="105.1">the</text>
<text x="255.4" y="107.2">take</text>
<text x="258.3" y="103.1">of</text>
<text x="258.7" y="105.1">damped</text>
<text x="260.6" y="107.2">the</text>
<text x="261.3" y="103.1">the</text>
<text x="264.7" y="107.2">current</text>
<text x="265.5" y="103.1">ladder.</text>
<text x="267.3" y="105.1">branch</text>
<text x="245.1" y="109.2">of</text>
<text x="245.1" y="111.3">over-current</text>
<text x="245.1" y="113.3">output</text>
<text x="248.2" y="109.2">the</text>
<text x="252.3" y="109.2">supply</text>
<text x="252.3" y="113.3">in</text>
<text x="255.3" y="113.3">ampere</text>
<text x="258.6" y="111.3">trip</text>
<text x="259.6" y="109.2">leads</text>
<text x="263.1" y="111.3">opens</text>
<text x="263.4" y="113.3">mode.</text>
<text x="265.8" y="109.2">when</text>
<text x="269.8" y="111.3">the</text>
<text x="271.7" y="109.2">the</text>
<text x="245.1" y="115.3">Simulated:</text>
<text x="245.1" y="117.4">or</text>
<text x="245.1" y="119.4">The</text>
<text x="248.2" y="117.4">more</text>
<text x="249.5" y="119.4">bleed</text>
<text x="254.1" y="117.4">below</text>
<text x="255.8" y="119.4">resistor</text>
<text x="256.3" y="115.3">SUPPLY</text>
<text x="260.7" y="117.4">+12V_A</text>
<text x="264.2" y="119.4">of</text>
<text x="264.7" y="115.3">stays</text>
<text x="267.2" y="119.4">this</text>
<text x="269" y="117.4">then.</text>
<text x="270.8" y="115.3">0.5</text>
<text x="275" y="115.3">V</text>
<text x="245.1" y="121.5">node</text>
<text x="245.1" y="123.5">sheet.</text>
<text x="250.8" y="121.5">is</text>
<text x="253.6" y="121.5">on</text>
<text x="257.1" y="121.5">the</text>
<text x="261.2" y="121.5">Shunt</text>
<text x="267.8" y="121.5">Ladder</text>
<text x="120.6" y="167.8">VIN:</text>
<text x="125.4" y="167.8">0.8</text>
<text x="129.6" y="167.8">V</text>
<text x="131.9" y="167.8">to</text>
<text x="134.9" y="167.8">5.0</text>
<text x="139.1" y="167.8">V</text>
<text x="141.4" y="167.8">in</text>
<text x="144.3" y="167.8">use.</text>
<text x="149.4" y="167.8">With</text>
<text x="154.5" y="167.8">the</text>
<text x="158.6" y="167.8">ampere</text>
<text x="166.7" y="167.8">pair</text>
<text x="120.6" y="169.9">open</text>
<text x="120.6" y="171.9">takes</text>
<text x="120.6" y="174">closed</text>
<text x="126.4" y="169.9">the</text>
<text x="126.8" y="171.9">less</text>
<text x="128" y="174">the</text>
<text x="130.5" y="169.9">terminal</text>
<text x="131.8" y="171.9">than</text>
<text x="132.1" y="174">supply</text>
<text x="137.2" y="171.9">1</text>
<text x="139.4" y="174">has</text>
<text x="139.5" y="169.9">withstands</text>
<text x="139.5" y="171.9">mA</text>
<text x="143.5" y="171.9">(simulated).</text>
<text x="143.9" y="174">to</text>
<text x="146.9" y="174">stay</text>
<text x="150.7" y="169.9">-20</text>
<text x="152" y="174">in</text>
<text x="154.9" y="174">its</text>
<text x="155.9" y="169.9">V</text>
<text x="156.2" y="171.9">With</text>
<text x="158.2" y="169.9">to</text>
<text x="158.4" y="174">range.</text>
<text x="161.2" y="169.9">+20</text>
<text x="161.3" y="171.9">the</text>
<text x="165.5" y="171.9">pair</text>
<text x="166.4" y="169.9">V</text>
<text x="168.6" y="169.9">and</text>
<text x="120.6" y="176">D14</text>
<text x="120.6" y="178.1">supply</text>
<text x="125.5" y="176">takes</text>
<text x="127.9" y="178.1">leads;</text>
<text x="131.7" y="176">hot-plug</text>
<text x="134.8" y="178.1">it</text>
<text x="137.3" y="178.1">conducts</text>
<text x="141.6" y="176">rings</text>
<text x="147" y="178.1">from</text>
<text x="147.5" y="176">and</text>
<text x="152.1" y="176">the</text>
<text x="152.5" y="178.1">22.2</text>
<text x="156.2" y="176">kick</text>
<text x="157.9" y="178.1">V</text>
<text x="160.2" y="178.1">(datasheet):</text>
<text x="161.1" y="176">of</text>
<text x="164.2" y="176">the</text>
<text x="120.6" y="180.1">never</text>
<text x="120.6" y="182.2">Detector:</text>
<text x="120.6" y="184.2">again</text>
<text x="126.9" y="180.1">a</text>
<text x="127" y="184.2">at</text>
<text x="129.2" y="180.1">24</text>
<text x="130.1" y="184.2">5.35</text>
<text x="130.3" y="182.2">VIN_OV</text>
<text x="132.8" y="180.1">V</text>
<text x="135.1" y="180.1">supply.</text>
<text x="135.5" y="184.2">V</text>
<text x="137.7" y="184.2">(calculated;</text>
<text x="137.9" y="182.2">goes</text>
<text x="143" y="180.1">F1</text>
<text x="143.5" y="182.2">high</text>
<text x="146.4" y="180.1">does</text>
<text x="148.7" y="182.2">at</text>
<text x="150.3" y="184.2">2.5</text>
<text x="151.8" y="182.2">5.46</text>
<text x="152" y="180.1">not</text>
<text x="154.5" y="184.2">V</text>
<text x="156.2" y="180.1">protect</text>
<text x="156.7" y="184.2">at</text>
<text x="157.2" y="182.2">V</text>
<text x="159.4" y="182.2">and</text>
<text x="159.8" y="184.2">the</text>
<text x="163.9" y="184.2">tap</text>
<text x="164.1" y="182.2">low</text>
<text x="164.1" y="180.1">D14.</text>
<text x="120.6" y="186.2">of</text>
<text x="120.6" y="188.3">to</text>
<text x="120.6" y="190.3">D15</text>
<text x="123.7" y="186.2">R73</text>
<text x="123.7" y="188.3">5.40</text>
<text x="125.5" y="190.3">keeps</text>
<text x="128.6" y="186.2">and</text>
<text x="129.1" y="188.3">V</text>
<text x="131.4" y="188.3">with</text>
<text x="132.1" y="190.3">the</text>
<text x="133.2" y="186.2">R74),</text>
<text x="136.2" y="190.3">input</text>
<text x="136.3" y="188.3">the</text>
<text x="139.5" y="186.2">5.41</text>
<text x="140.5" y="188.3">tolerances.</text>
<text x="142.1" y="190.3">within</text>
<text x="144.9" y="186.2">V</text>
<text x="147.1" y="186.2">to</text>
<text x="148.9" y="190.3">a</text>
<text x="150.2" y="186.2">5.51</text>
<text x="151.2" y="190.3">diode</text>
<text x="152.2" y="188.3">Not</text>
<text x="155.6" y="186.2">V</text>
<text x="156.5" y="188.3">latched.</text>
<text x="157.5" y="190.3">drop</text>
<text x="157.9" y="186.2">and</text>
<text x="162.5" y="186.2">5.30</text>
<text x="162.9" y="190.3">of</text>
<text x="166" y="190.3">both</text>
<text x="167.9" y="186.2">V</text>
<text x="120.6" y="192.4">rails;</text>
<text x="120.6" y="194.4">20</text>
<text x="124.2" y="194.4">V</text>
<text x="126.5" y="194.4">(calculated).</text>
<text x="126.7" y="192.4">R73</text>
<text x="131.5" y="192.4">limits</text>
<text x="138" y="192.4">its</text>
<text x="141.5" y="192.4">current</text>
<text x="149.5" y="192.4">to</text>
<text x="152.5" y="192.4">0.17</text>
<text x="157.9" y="192.4">mA</text>
<text x="161.9" y="192.4">at</text>
</g>
<g font-size="1.3" fill="#006464">
<text x="141.1" y="17.6">+12V_A</text>
<text x="145.2" y="22.4">D16</text>
<text x="126.3" y="29">R77</text>
<text x="124.5" y="34">22R</text>
<text x="129.4" y="34">1%</text>
<text x="225.1" y="34.9">TP31</text>
<text x="126.3" y="39.1">R78</text>
<text x="145.2" y="36.8">BAV199</text>
<text x="225.1" y="36.7">SRC_G</text>
<text x="124" y="44.2">100k</text>
<text x="129.9" y="44.2">1%</text>
<text x="137.4" y="47.1">C60</text>
<text x="164.3" y="47.1">R83</text>
<text x="213.4" y="47.2">Q6</text>
<text x="137.4" y="48.9">100n</text>
<text x="143.4" y="48.9">50V</text>
<text x="148" y="48.9">X7R</text>
<text x="164.3" y="48.9">2.2M</text>
<text x="170" y="48.9">1%</text>
<text x="179.4" y="52.9">D18</text>
<text x="213.4" y="49.1">BC847B</text>
<text x="125" y="59.1">6.8k</text>
<text x="128.9" y="57.3">R81</text>
<text x="130.2" y="59.1">1%</text>
<text x="146.3" y="59.6">GND</text>
<text x="146.3" y="57.8">TP28</text>
<text x="194.8" y="56.5">100k</text>
<text x="194.8" y="54.7">R85</text>
<text x="200.7" y="56.5">1%</text>
<text x="191" y="65.6">GND</text>
<text x="245.4" y="65.4">TP33</text>
<text x="132.6" y="68.2">GND</text>
<text x="179.4" y="67.3">BAV199</text>
<text x="245.4" y="67.2">SUPPLY</text>
<text x="63.6" y="76">+12V_A</text>
<text x="152.2" y="75.5">Q4</text>
<text x="152.2" y="77.4">CSD17577Q3A</text>
<text x="220.7" y="75.5">Q8</text>
<text x="220.7" y="77.4">CSD17577Q3A</text>
<text x="246.6" y="77.6">C62</text>
<text x="264.7" y="77.6">R87</text>
<text x="141.1" y="83.7">+12V_A</text>
<text x="246.6" y="79.4">1u</text>
<text x="250.2" y="79.4">25V</text>
<text x="254.8" y="79.4">X7R</text>
<text x="264.7" y="79.4">0.47R</text>
<text x="271.3" y="79.4">1%</text>
<text x="275.2" y="79.4">0.5W</text>
<text x="52.8" y="87">1u</text>
<text x="56.3" y="87">25V</text>
<text x="60.6" y="85.2">C56</text>
<text x="61" y="87">X7R</text>
<text x="80.3" y="87">100n</text>
<text x="80.3" y="85.2">C57</text>
<text x="86.2" y="87">50V</text>
<text x="90.9" y="87">X7R</text>
<text x="97.9" y="88.7">+12V_A</text>
<text x="145.2" y="88.4">D17</text>
<text x="241.8" y="88.5">GND</text>
<text x="265.7" y="87.7">C63</text>
<text x="265.7" y="89.5">4.7u</text>
<text x="271" y="89.5">25V</text>
<text x="275.7" y="89.5">X7R</text>
<text x="126.3" y="95">R79</text>
<text x="65.3" y="96.1">GND</text>
<text x="75.5" y="100.1">R75</text>
<text x="80.6" y="100.1">1k</text>
<text x="84" y="100.1">1%</text>
<text x="94" y="96.1">U20</text>
<text x="102.5" y="100.4" transform="rotate(-90 102.5 100.4)">V</text>
<text x="102.9" y="96.1">TC4427EOA</text>
<text x="124.5" y="100">22R</text>
<text x="129.4" y="100">1%</text>
<text x="225.1" y="101">TP32</text>
<text x="260.9" y="98.7">GND</text>
<text x="47.6" y="105.2">R72</text>
<text x="94.5" y="102.5">IN_A</text>
<text x="94.5" y="107.5">IN_B</text>
<text x="102.6" y="107.5">OUT_B</text>
<text x="102.8" y="102.5">OUT_A</text>
<text x="126.3" y="105.2">R80</text>
<text x="145.2" y="102.8">BAV199</text>
<text x="225.1" y="102.8">AMP_G</text>
<text x="46.5" y="110.2">1k</text>
<text x="49.9" y="110.2">1%</text>
<text x="63.2" y="111">Q2</text>
<text x="83.9" y="111">Q3</text>
<text x="102.5" y="111.3" transform="rotate(-90 102.5 111.3)">GND</text>
<text x="124" y="110.2">100k</text>
<text x="129.9" y="110.2">1%</text>
<text x="137.4" y="113.1">C61</text>
<text x="164.3" y="113.1">R84</text>
<text x="213.4" y="113.3">Q7</text>
<text x="25.2" y="117.5">1k</text>
<text x="27.3" y="115.7">R70</text>
<text x="28.6" y="117.5">1%</text>
<text x="42.4" y="115.7">R71</text>
<text x="42.4" y="117.5">4.7k</text>
<text x="47.6" y="117.5">1%</text>
<text x="58.5" y="119.6">BSS138</text>
<text x="83.9" y="119.6">BSS138</text>
<text x="137.4" y="114.9">100n</text>
<text x="143.4" y="114.9">50V</text>
<text x="148" y="114.9">X7R</text>
<text x="164.3" y="114.9">2.2M</text>
<text x="170" y="114.9">1%</text>
<text x="179.4" y="118.9">D19</text>
<text x="213.4" y="115.2">BC847B</text>
<text x="99.6" y="121.5">GND</text>
<text x="125" y="125.1">6.8k</text>
<text x="128.9" y="123.3">R82</text>
<text x="130.2" y="125.1">1%</text>
<text x="146.3" y="125.6">GND</text>
<text x="146.3" y="123.8">TP29</text>
<text x="194.8" y="122.6">100k</text>
<text x="194.8" y="120.8">R86</text>
<text x="200.7" y="122.6">1%</text>
<text x="31" y="126.6">GND</text>
<text x="52.3" y="131.4">TP27</text>
<text x="66.5" y="126.6">GND</text>
<text x="79.2" y="126.6">GND</text>
<text x="191" y="131.7">GND</text>
<text x="33" y="135.9">F1</text>
<text x="52.3" y="133.2">VIN_P</text>
<text x="132.6" y="134.2">GND</text>
<text x="179.4" y="133.3">BAV199</text>
<text x="28.5" y="140.4">4A</text>
<text x="32" y="140.4">fast</text>
<text x="36.8" y="140.4">32V</text>
<text x="83.1" y="140.7">R76</text>
<text x="152.2" y="141.6">Q5</text>
<text x="152.2" y="143.5">CSD17577Q3A</text>
<text x="220.7" y="141.6">Q9</text>
<text x="220.7" y="143.5">CSD17577Q3A</text>
<text x="30.2" y="146.7">SMAJ20CA</text>
<text x="36" y="144.9">D14</text>
<text x="44.6" y="144.6">+3V3_A</text>
<text x="80.9" y="145.8">3.3M</text>
<text x="86.6" y="145.8">1%</text>
<text x="95.4" y="147.2">+3V3_A</text>
<text x="122.1" y="148.4">+3V3_A</text>
<text x="39.9" y="155.8">GND</text>
<text x="58.9" y="151.2">R73</text>
<text x="58.9" y="153">115k</text>
<text x="64.8" y="153">0.1%</text>
<text x="100.3" y="154.5">U21</text>
<text x="130.1" y="155.7">C59</text>
<text x="136.4" y="155.8">GND</text>
<text x="151.4" y="154.3">TP30</text>
<text x="38.9" y="160">BAV199</text>
<text x="42.3" y="158.2">D15</text>
<text x="89" y="159.9">VREF</text>
<text x="96.6" y="158.3">+</text>
<text x="99.9" y="159.2" transform="rotate(-90 99.9 159.2)">V+</text>
<text x="100.3" y="157.1">MCP6561T-E/OT</text>
<text x="125" y="157.6">100n</text>
<text x="131" y="157.6">50V</text>
<text x="135.7" y="157.6">X7R</text>
<text x="151.4" y="156.1">VIN_OV</text>
<text x="58.9" y="166.5">R74</text>
<text x="81.5" y="163.9">C58</text>
<text x="81.5" y="165.7">1n</text>
<text x="85.1" y="165.7">50V</text>
<text x="89.7" y="165.7">C0G</text>
<text x="96.6" y="163.4">-</text>
<text x="99.9" y="163.7" transform="rotate(-90 99.9 163.7)">V-</text>
<text x="46.2" y="172.3">GND</text>
<text x="58.9" y="168.3">100k</text>
<text x="64.8" y="168.3">0.1%</text>
<text x="70.4" y="168.3">25ppm</text>
<text x="55.1" y="174.9">GND</text>
<text x="76.7" y="174.9">GND</text>
<text x="97" y="174.9">GND</text>
</g>
<g font-size="1.3" fill="#a90000">
<text x="144.5" y="25.5" transform="rotate(-90 144.5 25.5)">2</text>
<text x="140.3" y="30.2">3</text>
<text x="144.5" y="36.9" transform="rotate(-90 144.5 36.9)">1</text>
<text x="210.6" y="45.2" transform="rotate(-90 210.6 45.2)">3</text>
<text x="203.8" y="48">1</text>
<text x="210.6" y="52.8" transform="rotate(-90 210.6 52.8)">2</text>
<text x="177.5" y="56" transform="rotate(-90 177.5 56)">2</text>
<text x="180.9" y="60.7">3</text>
<text x="150.4" y="70.9">5</text>
<text x="154.7" y="66.7" transform="rotate(-90 154.7 66.7)">4</text>
<text x="158" y="70.9">1</text>
<text x="177.5" y="67.4" transform="rotate(-90 177.5 67.4)">1</text>
<text x="219" y="70.9">1</text>
<text x="223.3" y="66.7" transform="rotate(-90 223.3 66.7)">4</text>
<text x="226.6" y="70.9">5</text>
<text x="101.3" y="96" transform="rotate(-90 101.3 96)">6</text>
<text x="144.5" y="91.5" transform="rotate(-90 144.5 91.5)">2</text>
<text x="92" y="101.3">2</text>
<text x="109.8" y="101.3">7</text>
<text x="140.3" y="96.3">3</text>
<text x="92" y="106.4">4</text>
<text x="109.8" y="106.4">5</text>
<text x="144.5" y="102.9" transform="rotate(-90 144.5 102.9)">1</text>
<text x="68.3" y="111.2" transform="rotate(-90 68.3 111.2)">3</text>
<text x="81" y="111.2" transform="rotate(-90 81 111.2)">3</text>
<text x="101.3" y="113.7" transform="rotate(-90 101.3 113.7)">3</text>
<text x="210.6" y="111.2" transform="rotate(-90 210.6 111.2)">3</text>
<text x="61.5" y="114">1</text>
<text x="68.3" y="118.8" transform="rotate(-90 68.3 118.8)">2</text>
<text x="81" y="118.8" transform="rotate(-90 81 118.8)">2</text>
<text x="86.9" y="114">1</text>
<text x="203.8" y="114">1</text>
<text x="210.6" y="118.8" transform="rotate(-90 210.6 118.8)">2</text>
<text x="177.5" y="122" transform="rotate(-90 177.5 122)">2</text>
<text x="180.9" y="126.7">3</text>
<text x="150.4" y="136.9">5</text>
<text x="154.7" y="132.8" transform="rotate(-90 154.7 132.8)">4</text>
<text x="158" y="136.9">1</text>
<text x="177.5" y="133.4" transform="rotate(-90 177.5 133.4)">1</text>
<text x="219" y="136.9">1</text>
<text x="223.3" y="132.8" transform="rotate(-90 223.3 132.8)">4</text>
<text x="226.6" y="136.9">5</text>
<text x="48" y="152.5" transform="rotate(-90 48 152.5)">2</text>
<text x="98.8" y="155" transform="rotate(-90 98.8 155)">5</text>
<text x="51.4" y="157.2">3</text>
<text x="94.5" y="157.2">3</text>
<text x="107.2" y="159.8">1</text>
<text x="48" y="163.9" transform="rotate(-90 48 163.9)">1</text>
<text x="94.5" y="162.3">4</text>
<text x="98.8" y="166.4" transform="rotate(-90 98.8 166.4)">2</text>
</g>
<g font-size="1.3" fill="#725600">
<text x="15.5" y="72">LDO_OUT</text>
<text x="273.2" y="72">SUPPLY</text>
<text x="14.5" y="107.5">GATE_AMP</text>
<text x="14.5" y="102.5">GATE_SRC</text>
<text x="15.9" y="138">VIN_RAW</text>
<text x="273.2" y="148.2">VIN_P</text>
<text x="273.2" y="160.9">VIN_OV</text>
</g>
<text font-size=".8" fill="#006464" x="102.7" y="99.1" transform="rotate(-90 102.7 99.1)">DD</text>
</svg>
